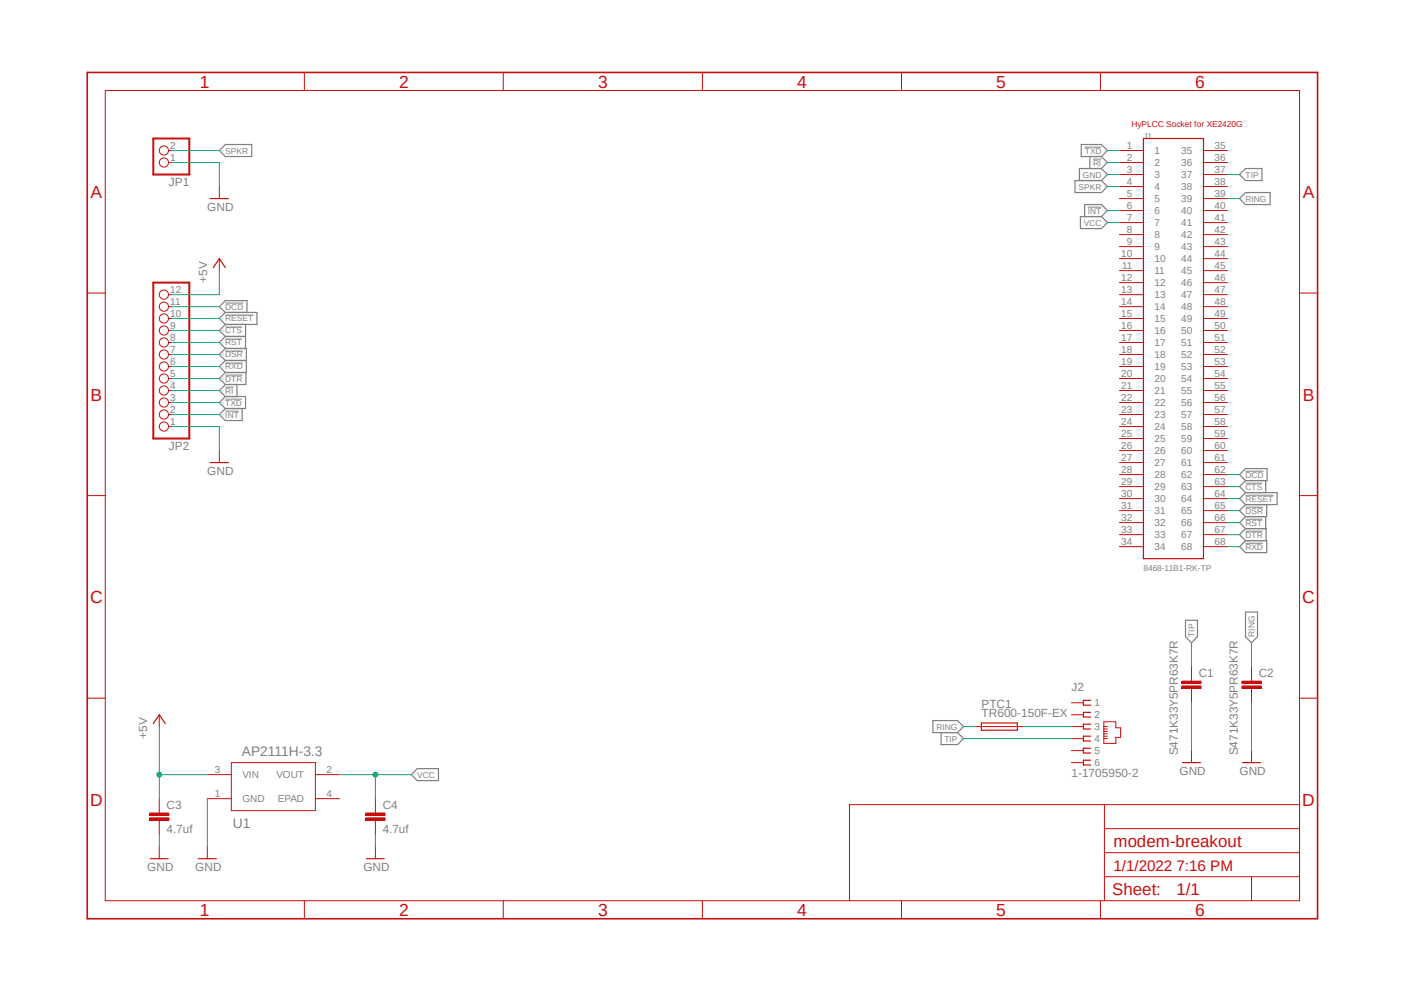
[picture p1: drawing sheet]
<svg xmlns="http://www.w3.org/2000/svg" width="297mm" height="210mm" viewBox="0 0 297 210" stroke-linecap="round" stroke-linejoin="round" font-family="sans-serif">
<path d="M17.9 15l261.2 179.9M279.1 15l-261.2 179.9" fill="none" stroke="#fff" stroke-width=".21"/>
<g fill="none" stroke="#808080" stroke-width=".25">
<path d="M46.4 31.8l1.3-1.2h5.6v2.5h-5.6zM227.4 38.2h5.6l1.3 1.3-1.3 1.2h-5.6zM228.7 30.6h4.3l1.3 1.2-1.3 1.3h-4.3zM230.5 33.1v2.5M233 35.6l1.3 1.3-1.3 1.3M233 35.6h-4.7v2.6M233 33.1l1.3 1.3-1.3 1.2M262.2 36.9l1.3-1.3h3.5v2.6h-3.5zM228.6 45.8h4.4l1.3 1.3-1.3 1.2h-4.4zM229.4 45.8v-2.5h3.6l1.3 1.2-1.3 1.3M262.2 42l1.3-1.3h5.2v2.6h-5.2zM47.7 66.1l-1.3-1.2 1.3-1.3h4.5v2.5"/>
<path d="M47.7 66.1h6.7v2.5h-6.7M47.7 68.6l-1.3 1.3 1.3 1.3M47.7 71.2h4.2M47.7 66.1l-1.3 1.3 1.3 1.2M47.7 73.7l-1.3 1.3 1.3 1.2M47.7 73.7h4.4v5.1h-4.4M47.7 76.2h4.4M47.7 71.2l-1.3 1.2 1.3 1.3M47.7 78.8l-1.3 1.3 1.3 1.2M47.7 76.2l-1.3 1.3 1.3 1.3M51.9 68.6v5.1M52 78.8v2.5h-4.3"/>
<path d="M47.7 83.9h4.2v2.5h-4.2M47.7 83.9l-1.3 1.2 1.3 1.3M47.7 86.4l-1.3 1.3 1.3 1.2h3.5v-2.5M47.7 81.3l-1.3 1.3 1.3 1.3M50.1 81.3v2.6M262.2 100.4l1.3-1.3h4.6v2.5h-4.6zM262.2 115.6l1.3-1.3h4.5v2.6h-4.5zM263.5 101.6l-1.3 1.3 1.3 1.3M263.5 104.2h6.7v2.5h-6.7M263.5 104.2l-1.3 1.3 1.3 1.2M263.5 106.7l-1.3 1.3 1.3 1.3M263.5 109.3l-1.3 1.2 1.3 1.3"/>
<path d="M263.5 111.8h4.3v2.5M263.5 111.8l-1.3 1.3 1.3 1.2M267.8 101.6v2.6M267.8 109.3v2.5M268 106.7v2.6h-4.5M250.8 131.2h2.5v3.5l-1.2 1.2-1.3-1.2zM263.5 129.5h2.5v5.2l-1.2 1.2-1.3-1.2zM197.4 152.4h5.2l1.2 1.3-1.2 1.2h-5.2zM199.1 154.9v2.6h3.5l1.2-1.3-1.2-1.3M87 163.8l1.3-1.2h4.5v2.5h-4.5z"/>
</g>
<g fill="none" stroke="#808080" stroke-width=".21">
<path d="M229.5 31.1h3.5M231.2 33.7h1.8M230.1 43.8h2.9M47.7 64.1h3.8M47.7 69.2h3.5M47.7 66.6h5.9M47.7 74.3h3.7M47.7 71.7h3.5M47.7 79.3h3.6M47.7 76.8h3.7M47.7 84.4h3.5M47.7 87h2.8"/>
<path d="M47.7 81.9h1.7M263.5 99.7h3.8M263.5 102.2h3.5M263.5 104.7h5.9M263.5 107.3h3.7M263.5 109.8h3.5M263.5 112.4h3.6M263.5 114.9h3.7"/>
</g>
<path d="M241.9 29.3h12.7v88.9h-12.7z" fill="none" stroke="#c90d0c" stroke-width=".25"/>
<g fill="none" stroke="#c90d0c" stroke-width=".21">
<path d="M22.3 19.1h252.6v171.4h-252.6zM64.4 15.3v3.8M106.5 15.3v3.8M148.6 15.3v3.8M190.7 15.3v3.8M232.8 15.3v3.8M236.8 31.8h5.1M236.8 34.4h5.1M236.8 36.9h5.1M236.8 39.5h5.1M254.6 31.8h5.1M254.6 34.4h5.1"/>
<path d="M254.6 36.9h5.1M254.6 39.5h5.1M236.8 42h5.1M236.8 44.5h5.1M236.8 47.1h5.1M236.8 49.6h5.1M236.8 52.2h5.1M236.8 54.7h5.1M236.8 57.2h5.1M236.8 59.8h5.1M254.6 42h5.1M254.6 44.5h5.1"/>
<path d="M254.6 47.1h5.1M254.6 49.6h5.1M254.6 52.2h5.1M254.6 54.7h5.1M254.6 57.2h5.1M254.6 59.8h5.1M18.5 62h3.8M236.8 62.3h5.1M236.8 64.9h5.1M236.8 67.4h5.1M236.8 69.9h5.1M236.8 72.4h5.1"/>
<path d="M236.8 75h5.1M236.8 77.5h5.1M254.6 62.3h5.1M254.6 64.9h5.1M254.6 67.4h5.1M254.6 69.9h5.1M254.6 72.4h5.1M254.6 75h5.1M254.6 77.5h5.1M274.9 62h3.8M236.8 80.1h5.1M236.8 82.6h5.1"/>
<path d="M236.8 85.1h5.1M236.8 87.7h5.1M236.8 90.2h5.1M236.8 92.8h5.1M236.8 95.3h5.1M236.8 97.8h5.1M254.6 80.1h5.1M254.6 82.6h5.1M254.6 85.1h5.1M254.6 87.7h5.1M254.6 90.2h5.1M254.6 92.8h5.1"/>
<path d="M254.6 95.3h5.1M254.6 97.8h5.1M18.5 104.8h3.8M236.8 100.4h5.1M236.8 102.9h5.1M236.8 105.5h5.1M236.8 108h5.1M236.8 110.5h5.1M236.8 113.1h5.1M236.8 115.6h5.1M254.6 100.4h5.1M254.6 102.9h5.1"/>
<path d="M254.6 105.5h5.1M254.6 108h5.1M254.6 110.5h5.1M254.6 113.1h5.1M254.6 115.6h5.1M274.9 104.8h3.8M18.5 147.7h3.8M252.1 143.6v.5M252.1 145.6v.5M274.9 147.7h3.8M233.6 170.2v20.3M233.6 175.3h41.3"/>
<path d="M274.9 170.2h-95.2v20.3M64.4 190.5v3.8M106.5 190.5v3.8M148.6 190.5v3.8M190.7 190.5v3.8M232.8 190.5v3.8M233.6 185.4h41.3M233.6 180.3h41.3M264.8 185.4v5.1"/>
</g>
<path d="M18.5 15.3h260.2v179h-260.2z" fill="none" stroke="#c90d0c" stroke-width=".34"/>
<path d="M250 145.1h4.1v.5h-4.1z" fill-rule="evenodd" fill="#c90d0c"/>
<path d="M250 145.1h4.1v.5h-4.1z" fill="none" stroke="#c90d0c" stroke-width=".21"/>
<path d="M250 144.1h4.1v.5h-4.1z" fill-rule="evenodd" fill="#c90d0c"/>
<path d="M250 144.1h4.1v.5h-4.1zM252.1 141v2.6M252.1 146.1v2.5M264.8 143.6v.5M264.8 145.6v.5" fill="none" stroke="#c90d0c" stroke-width=".21"/>
<path d="M262.7 145.1h4.1v.5h-4.1z" fill-rule="evenodd" fill="#c90d0c"/>
<path d="M262.7 145.1h4.1v.5h-4.1z" fill="none" stroke="#c90d0c" stroke-width=".21"/>
<path d="M262.7 144.1h4.1v.5h-4.1z" fill-rule="evenodd" fill="#c90d0c"/>
<g fill="none" stroke="#c90d0c" stroke-width=".21">
<path d="M206.3 153.7h10.2M226.7 153.7h2.5M226.7 156.2h2.5M226.7 148.6h2.5M226.7 151.2h2.5M226.7 158.7h2.5M233.5 153.7h.8M233.5 152.7h2.6v1.2h1v2.1h-1v1.2h-2.6zM233.5 154.2h.8M233.5 154.7h.8M233.5 155.2h.8M233.5 155.7h.8"/>
<path d="M233.5 156.2h.8M252.1 158.7v2.6M262.7 144.1h4.1v.5h-4.1zM264.8 141v2.6M264.8 146.1v2.5M264.8 158.7v2.6M33.7 171.4v.6M33.7 173.5v.5M43.9 168.9h5M43.9 163.8h5M43.9 179.1v2.5M48.9 161.3h17.8v10.1h-17.8z"/>
<path d="M66.7 168.9h5.1M66.7 163.8h5.1M226.7 161.3h2.5"/>
</g>
<path d="M207.6 152.9h7.6v1.5h-7.6zM230.7 148.1h-1.5v1h1.5M230.7 150.7h-1.5v.9h1.5M230.7 153.2h-1.5v1h1.5M230.7 155.7h-1.5v1h1.5M230.7 158.2h-1.5v1.1h1.5M230.7 160.8h-1.5v1h1.5M250.1 161.3h3.9M262.8 161.3h3.9M42 181.6h3.8" fill="none" stroke="#c90d0c" stroke-width=".25"/>
<path d="M31.7 173h4v.5h-4z" fill-rule="evenodd" fill="#c90d0c"/>
<path d="M31.7 173h4v.5h-4z" fill="none" stroke="#c90d0c" stroke-width=".21"/>
<path d="M31.7 172h4v.5h-4z" fill-rule="evenodd" fill="#c90d0c"/>
<path d="M31.7 172h4v.5h-4zM33.7 168.9v2.5M33.7 174v2.5M79.4 171.4v.6M79.4 173.5v.5" fill="none" stroke="#c90d0c" stroke-width=".21"/>
<path d="M77.4 173h4v.5h-4z" fill-rule="evenodd" fill="#c90d0c"/>
<path d="M77.4 173h4v.5h-4z" fill="none" stroke="#c90d0c" stroke-width=".21"/>
<path d="M77.4 172h4v.5h-4z" fill-rule="evenodd" fill="#c90d0c"/>
<g fill="none" stroke="#c90d0c" stroke-width=".21">
<path d="M35.7 34.4h.5M35.7 31.8h.5M46.4 39.5v2.5M46.4 54.7v2.5M35.7 77.5h.5M35.7 75h.5M35.7 72.4h.5M35.7 69.9h.5M35.7 67.4h.5M35.7 64.9h.5M35.7 62.3h.5M35.7 90.2h.5"/>
<path d="M35.7 87.7h.5M35.7 85.1h.5M35.7 82.6h.5M35.7 80.1h.5M46.4 95.3v2.5M33.7 151.2v2.5M33.7 179.1v2.5M77.4 172h4v.5h-4zM79.4 168.9v2.5M79.4 174v2.5M79.4 179.1v2.5"/>
<circle cx="34.7" cy="34.4" r=".98"/>
<circle cx="34.7" cy="31.8" r=".98"/>
<circle cx="34.7" cy="67.4" r=".98"/>
<circle cx="34.7" cy="75" r=".98"/>
<circle cx="34.7" cy="72.4" r=".98"/>
<circle cx="34.7" cy="77.5" r=".98"/>
<circle cx="34.7" cy="64.9" r=".98"/>
<circle cx="34.7" cy="62.3" r=".98"/>
<circle cx="34.7" cy="69.9" r=".98"/>
<circle cx="34.7" cy="90.2" r=".98"/>
<circle cx="34.7" cy="87.7" r=".98"/>
<circle cx="34.7" cy="80.1" r=".98"/>
<circle cx="34.7" cy="82.6" r=".98"/>
<circle cx="34.7" cy="85.1" r=".98"/>
</g>
<path d="M44.5 42h3.8M45.1 56.6l1.3-1.9 1.3 1.9M44.5 97.8h3.8M32.4 153l1.3-1.8 1.3 1.8M31.8 181.6h3.8M77.5 181.6h3.8" fill="none" stroke="#c90d0c" stroke-width=".25"/>
<path d="M32.4 29.3h7.6v7.6h-7.6zM32.4 59.8h7.6v33h-7.6z" fill="none" stroke="#c90d0c" stroke-width=".42"/>
<g fill="none" stroke="#0dab76" stroke-width=".21">
<path d="M234.3 31.8h2.5M234.3 47.1h2.5M36.2 64.9h10.2M36.2 69.9h10.2M36.2 67.4h10.2M36.2 75h10.2M36.2 72.4h10.2M36.2 77.5h10.2M36.2 80.1h10.2M36.2 85.1h10.2M259.7 100.4h2.5M259.7 102.9h2.5"/>
<path d="M259.7 105.5h2.5M259.7 108h2.5M259.7 110.5h2.5M259.7 113.1h2.5M259.7 115.6h2.5M71.8 163.8h15.2M79.4 163.8v5.1"/>
</g>
<circle cx="79.4" cy="163.8" r=".51" fill="#0dab76"/>
<g fill="none" stroke="#0dab76" stroke-width=".21">
<path d="M36.2 31.8h10.2M36.2 34.4h10.2v5.1M234.3 39.5h2.5M234.3 36.9h2.5M234.3 34.4h2.5M259.7 36.9h2.5M234.3 44.5h2.5M259.7 42h2.5M36.2 87.7h10.2M36.2 90.2h10.2v5.1M36.2 82.6h10.2M252.1 135.9v5.1"/>
<path d="M264.8 135.9v5.1M203.8 156.2h22.9M203.8 153.7h2.5M216.5 153.7h10.2M252.1 148.6v10.1M264.8 148.6v10.1M33.7 176.5v2.6M43.9 168.9v10.2M43.9 163.8h-10.2v5.1M79.4 176.5v2.6"/>
<circle cx="79.4" cy="163.8" r=".51"/>
</g>
<circle cx="33.7" cy="163.8" r=".51" fill="#0dab76"/>
<g fill="none" stroke="#0dab76" stroke-width=".21">
<path d="M46.4 57.2v5.1h-10.2M33.7 153.7v10.1"/>
<circle cx="33.7" cy="163.8" r=".51"/>
</g>
<g font-size="3.7" fill="#c90d0c">
<text x="42.3" y="18.5">1</text>
<text x="84.4" y="18.5">2</text>
<text x="126.5" y="18.5">3</text>
<text x="168.6" y="18.5">4</text>
<text x="210.7" y="18.5">5</text>
<text x="252.9" y="18.5">6</text>
<text x="19.1" y="41.9">A</text>
<text x="275.6" y="41.9">A</text>
<text x="19.1" y="84.7">B</text>
<text x="275.6" y="84.7">B</text>
<text x="19" y="127.5">C</text>
<text x="275.5" y="127.5">C</text>
<text x="19" y="170.4">D</text>
<text x="275.5" y="170.4">D</text>
<text x="42.3" y="193.7">1</text>
<text x="84.4" y="193.7">2</text>
<text x="126.5" y="193.7">3</text>
<text x="168.6" y="193.7">4</text>
<text x="210.7" y="193.7">5</text>
<text x="252.9" y="193.7">6</text>
</g>
<g font-size="3.6" fill="#c90d0c">
<text x="235.5" y="179.1">modem-breakout</text>
<text x="235.3" y="189.4">Sheet:</text>
<text x="248.9" y="189.2">1/1</text>
</g>
<text font-size="3.2" fill="#c90d0c" x="235.5" y="184.1">1/1/2022 7:16 PM</text>
<g font-size="2.9" fill="#808080">
<text x="51.2" y="159.8">AP2111H-3.3</text>
<text x="49.3" y="175">U1</text>
</g>
<g font-size="2.5" fill="#808080">
<text x="35.7" y="39.3">JP1</text>
<text x="43.9" y="44.5">GND</text>
<text x="43.9" y="59.8" transform="rotate(-90 43.9 59.8)">+5V</text>
<text x="35.7" y="95.2">JP2</text>
<text x="43.9" y="100.4">GND</text>
<text x="253.6" y="143.2">C1</text>
<text x="266.3" y="143.2">C2</text>
<text x="207.6" y="149.8">PTC1</text>
<text x="226.7" y="146.1">J2</text>
<text x="207.6" y="151.6">TR600-150F-EX</text>
<text x="31.2" y="156.2" transform="rotate(-90 31.2 156.2)">+5V</text>
<text x="249.1" y="159.8" transform="rotate(-90 249.1 159.8)">S471K33Y5PR63K7R</text>
<text x="261.8" y="159.8" transform="rotate(-90 261.8 159.8)">S471K33Y5PR63K7R</text>
<text x="226.7" y="164.3">1-1705950-2</text>
<text x="249.5" y="163.8">GND</text>
<text x="262.2" y="163.8">GND</text>
<text x="35.2" y="171.1">C3</text>
<text x="81" y="171.1">C4</text>
<text x="35.2" y="176.2">4.7uf</text>
<text x="81" y="176.2">4.7uf</text>
<text x="31.2" y="184.2">GND</text>
<text x="41.3" y="184.2">GND</text>
<text x="76.9" y="184.2">GND</text>
</g>
<g font-size="2.1" fill="#808080">
<text x="36" y="34">1</text>
<text x="36" y="31.5">2</text>
<text x="238.4" y="31.5">1</text>
<text x="238.4" y="34">2</text>
<text x="244.2" y="32.6">1</text>
<text x="244.2" y="35.1">2</text>
<text x="249.9" y="32.6">35</text>
<text x="249.9" y="35.1">36</text>
<text x="256.9" y="31.5">35</text>
<text x="256.9" y="34">36</text>
<text x="238.4" y="36.5">3</text>
<text x="238.4" y="39.1">4</text>
<text x="238.4" y="41.6">5</text>
<text x="244.2" y="37.7">3</text>
<text x="244.2" y="40.2">4</text>
<text x="249.9" y="37.7">37</text>
<text x="249.9" y="40.2">38</text>
<text x="256.9" y="36.5">37</text>
<text x="256.9" y="39.1">38</text>
<text x="256.9" y="41.6">39</text>
<text x="238.4" y="44.2">6</text>
<text x="238.4" y="46.7">7</text>
<text x="244.2" y="42.8">5</text>
<text x="244.2" y="45.3">6</text>
<text x="244.2" y="47.8">7</text>
<text x="249.9" y="42.8">39</text>
<text x="249.9" y="45.3">40</text>
<text x="249.9" y="47.8">41</text>
<text x="256.9" y="44.2">40</text>
<text x="256.9" y="46.7">41</text>
<text x="238.4" y="49.2">8</text>
<text x="238.4" y="51.8">9</text>
<text x="244.2" y="50.4">8</text>
<text x="244.2" y="52.9">9</text>
<text x="249.9" y="50.4">42</text>
<text x="249.9" y="52.9">43</text>
<text x="256.9" y="49.2">42</text>
<text x="256.9" y="51.8">43</text>
<text x="237.2" y="54.3">10</text>
<text x="237.2" y="59.4">12</text>
<text x="237.4" y="56.9">11</text>
<text x="244.2" y="55.5">10</text>
<text x="244.2" y="58">11</text>
<text x="249.9" y="55.5">44</text>
<text x="249.9" y="58">45</text>
<text x="256.9" y="54.3">44</text>
<text x="256.9" y="56.9">45</text>
<text x="256.9" y="59.4">46</text>
<text x="36" y="64.5">11</text>
<text x="36" y="61.9">12</text>
<text x="237.2" y="61.9">13</text>
<text x="237.2" y="64.5">14</text>
<text x="244.2" y="60.5">12</text>
<text x="244.2" y="63.1">13</text>
<text x="244.2" y="65.6">14</text>
<text x="249.9" y="60.5">46</text>
<text x="249.9" y="63.1">47</text>
<text x="249.9" y="65.6">48</text>
<text x="256.9" y="61.9">47</text>
<text x="256.9" y="64.5">48</text>
<text x="36" y="69.6">9</text>
<text x="36" y="67">10</text>
<text x="237.2" y="67">15</text>
<text x="237.2" y="69.6">16</text>
<text x="244.2" y="68.1">15</text>
<text x="244.2" y="70.7">16</text>
<text x="249.9" y="68.2">49</text>
<text x="249.9" y="70.7">50</text>
<text x="256.9" y="67">49</text>
<text x="256.9" y="69.6">50</text>
<text x="36" y="77.2">6</text>
<text x="36" y="74.6">7</text>
<text x="36" y="72.1">8</text>
<text x="237.2" y="72.1">17</text>
<text x="237.2" y="74.6">18</text>
<text x="237.2" y="77.2">19</text>
<text x="244.2" y="73.2">17</text>
<text x="244.2" y="75.7">18</text>
<text x="249.9" y="73.2">51</text>
<text x="249.9" y="75.7">52</text>
<text x="256.9" y="72.1">51</text>
<text x="256.9" y="74.6">52</text>
<text x="256.9" y="77.2">53</text>
<text x="36" y="82.3">4</text>
<text x="36" y="79.7">5</text>
<text x="237.2" y="79.7">20</text>
<text x="237.2" y="82.3">21</text>
<text x="244.2" y="78.3">19</text>
<text x="244.2" y="80.8">20</text>
<text x="244.2" y="83.4">21</text>
<text x="249.9" y="78.3">53</text>
<text x="249.9" y="80.8">54</text>
<text x="249.9" y="83.4">55</text>
<text x="256.9" y="79.7">54</text>
<text x="256.9" y="82.3">55</text>
<text x="36" y="89.9">1</text>
<text x="36" y="87.3">2</text>
<text x="36" y="84.8">3</text>
<text x="237.2" y="84.8">22</text>
<text x="237.2" y="87.3">23</text>
<text x="237.2" y="89.9">24</text>
<text x="244.2" y="85.9">22</text>
<text x="244.2" y="88.4">23</text>
<text x="249.9" y="85.9">56</text>
<text x="249.9" y="88.4">57</text>
<text x="256.9" y="84.8">56</text>
<text x="256.9" y="87.3">57</text>
<text x="256.9" y="89.9">58</text>
<text x="237.2" y="92.4">25</text>
<text x="237.2" y="95">26</text>
<text x="244.2" y="91">24</text>
<text x="244.2" y="93.5">25</text>
<text x="249.9" y="91">58</text>
<text x="249.9" y="93.5">59</text>
<text x="256.9" y="92.4">59</text>
<text x="256.9" y="95">60</text>
<text x="237.2" y="97.5">27</text>
<text x="237.2" y="100">28</text>
<text x="244.2" y="96.1">26</text>
<text x="244.2" y="98.6">27</text>
<text x="244.2" y="101.1">28</text>
<text x="249.9" y="96.1">60</text>
<text x="249.9" y="98.6">61</text>
<text x="249.9" y="101.1">62</text>
<text x="256.9" y="97.5">61</text>
<text x="256.9" y="100">62</text>
<text x="237.2" y="102.6">29</text>
<text x="237.2" y="105.1">30</text>
<text x="237.2" y="107.7">31</text>
<text x="244.2" y="103.7">29</text>
<text x="244.2" y="106.2">30</text>
<text x="249.9" y="103.7">63</text>
<text x="249.9" y="106.2">64</text>
<text x="256.9" y="102.6">63</text>
<text x="256.9" y="105.1">64</text>
<text x="256.9" y="107.7">65</text>
<text x="237.2" y="110.2">32</text>
<text x="237.2" y="112.7">33</text>
<text x="244.2" y="108.8">31</text>
<text x="244.2" y="111.3">32</text>
<text x="244.2" y="113.8">33</text>
<text x="249.9" y="108.8">65</text>
<text x="249.9" y="111.3">66</text>
<text x="249.9" y="113.8">67</text>
<text x="256.9" y="110.2">66</text>
<text x="256.9" y="112.7">67</text>
<text x="237.2" y="115.3">34</text>
<text x="244.2" y="116.4">34</text>
<text x="249.9" y="116.4">68</text>
<text x="256.9" y="115.3">68</text>
<text x="231.6" y="149.4">1</text>
<text x="231.6" y="151.9">2</text>
<text x="231.6" y="154.4">3</text>
<text x="231.6" y="157">4</text>
<text x="231.6" y="159.5">5</text>
<text x="45.4" y="163.5">3</text>
<text x="51.3" y="164.6">VIN</text>
<text x="58.5" y="164.6">VOUT</text>
<text x="69" y="163.5">2</text>
<text x="231.6" y="162.1">6</text>
<text x="45.4" y="168.6">1</text>
<text x="51.3" y="169.7">GND</text>
<text x="58.8" y="169.7">EPAD</text>
<text x="69" y="168.6">4</text>
</g>
<text font-size="1.8" fill="#c90d0c" x="239.4" y="26.8">HyPLCC Socket for XE2420G</text>
<g font-size="1.8" fill="#808080">
<text x="241.9" y="29.3">J1</text>
<text x="47.7" y="32.5">SPKR</text>
<text x="229.5" y="32.5">TXD</text>
<text x="231.2" y="35">RI</text>
<text x="228.2" y="40.1">SPKR</text>
<text x="229.1" y="37.5">GND</text>
<text x="263.5" y="37.5">TIP</text>
<text x="229.3" y="47.7">VCC</text>
<text x="230.1" y="45.2">INT</text>
<text x="263.5" y="42.6">RING</text>
<text x="47.7" y="65.5">DCD</text>
<text x="47.7" y="70.5">CTS</text>
<text x="47.7" y="68">RESET</text>
<text x="47.7" y="75.6">DSR</text>
<text x="47.7" y="73.1">RST</text>
<text x="47.7" y="80.7">DTR</text>
<text x="47.7" y="78.1">RXD</text>
<text x="47.7" y="83.2">RI</text>
<text x="47.7" y="85.8">TXD</text>
<text x="47.7" y="88.3">INT</text>
<text x="263.5" y="101">DCD</text>
<text x="263.5" y="103.5">CTS</text>
<text x="263.5" y="106.1">RESET</text>
<text x="263.5" y="108.6">DSR</text>
<text x="263.5" y="111.2">RST</text>
<text x="263.5" y="113.7">DTR</text>
<text x="263.5" y="116.2">RXD</text>
<text x="241.9" y="120.7">8468-11B1-RK-TP</text>
<text x="252.7" y="134.7" transform="rotate(-90 252.7 134.7)">TIP</text>
<text x="265.4" y="134.7" transform="rotate(-90 265.4 134.7)">RING</text>
<text x="198.1" y="154.3">RING</text>
<text x="199.8" y="156.8">TIP</text>
<text x="88.3" y="164.5">VCC</text>
</g>
</svg>
